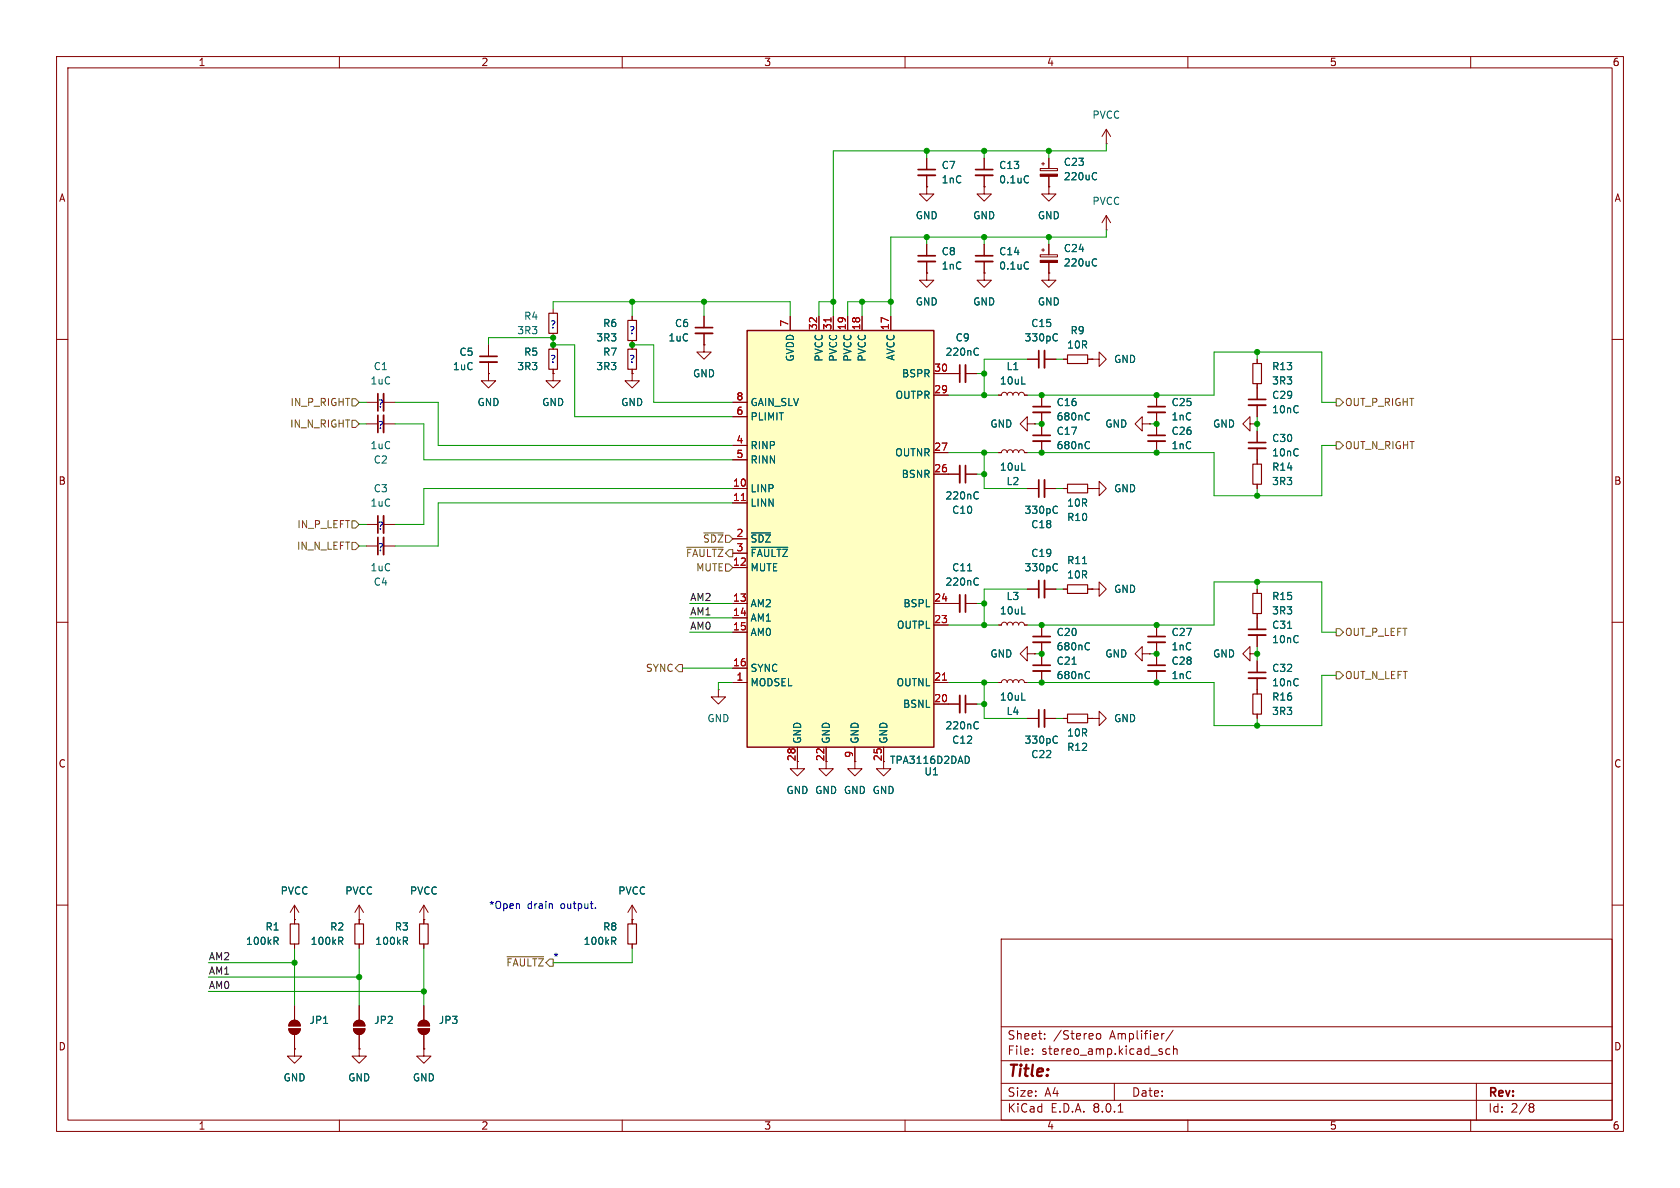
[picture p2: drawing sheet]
<svg xmlns="http://www.w3.org/2000/svg" width="297mm" height="210mm" viewBox="0 0 297 210" stroke-linecap="round" stroke-linejoin="round" font-family="sans-serif">
<g fill="none" stroke="#840000" stroke-width=".18">
<path d="M10 10h277v190h-277zM12 12h273v186h-273zM60 10v2M110 10v2M160 10v2M210 10v2M260 10v2M10 60h2M285 60h2M167.6 66h2.1M170.7 66h2M184.1 74.9v2.1"/>
<path d="M184.1 78v2M201.9 74.9v-1.2l-1.2 1.2 1.2 1.3v-1.3h1.3M203.2 74.9h.1M193 86.4h1.3v-1.3l1.3 1.3-1.3 1.2v-1.2M193 86.4h.1M10 110h2M285 110h2M146 134.6v1.3h1.3l-1.3 1.3-1.2-1.3h1.2M156.2 134.6v1.3h1.3l-1.3 1.3-1.3-1.3h1.3M10 160h2M285 160h2M177 166h108v32h-108z"/>
<path d="M60 198v2M110 198v2M160 198v2M177 194.5h108M177 191.5h108M177 187.5h108M177 181.5h108M182.5 186.3v.1M182.5 185.5v.1M184.7 183.6v.1M184.7 182.8v.1M193.9 182.8l.2-.1 .4 .1 .1 .6-.1 .2-.4 .1-.2-.1z"/>
<path d="M197 191.5v3M197.7 196.6h.8M205.7 182.7h.1M206.8 185.5l-.4-.1-.3 .3v.4l.1 .2h.6M207.4 182.1l-1.3 2M207.5 185.5l.2-.1 .3 .1 .1 .9M207.5 184.9v1.5M210 198v2M260 198v2M261 191.5v6.5M270.6 195.1h.3l.3 .3-.3 .3M270.6 195.7h.3"/>
<path d="M270.9 195.7l.2 .2 .1 .4-.3 .3h-.3"/>
</g>
<path d="M170.7 64.5v3.1M182.6 78h3.1" fill="none" stroke="#840000" stroke-width=".33"/>
<path d="M169.7 64.5v3.1M182.6 77h3.1" fill="none" stroke="#840000" stroke-width=".3"/>
<path d="M172.7 61.5l.3 .2M173 62.7l-.3 .1M192.4 78.1l.2 .1M192.6 79.2l-.2 .1" fill="none" stroke="#006464" stroke-width=".18"/>
<path d="M132.1 58.4h33v73.7h-33z" fill="#ffffc2"/>
<path d="M132.1 58.4h33v73.7h-33z" fill="none" stroke="#840000" stroke-width=".25"/>
<g fill="none" stroke="#840000" stroke-width=".18">
<path d="M163.8 33v1.3h1.3l-1.3 1.3-1.2-1.3h1.2M163.8 33h.1M163.8 27.9v2.1M163.8 31v2M174 33v1.3h1.3l-1.3 1.3-1.3-1.3h1.3M174 33h.1M174 27.9v2.1M174 31v2M183.9 29.8h3v.4h-3zM184.1 29h.6M184.4 28.7v.5M185.4 33v1.3h1.3l-1.3 1.3-1.3-1.3h1.3"/>
<path d="M185.4 33h.1M185.4 27.9v1.9M185.4 31.2v1.8M195.6 25.4h.1M195.6 22.9l-.8 1.2M195.6 22.9v2.5M195.6 38.1v2.5M195.6 22.9l.7 1.2M195.6 38.1l-.8 1.3M195.6 38.1l.7 1.3M97.8 54.6v.8M97.8 58.9v.8"/>
<path d="M111.8 55.9v.7M124.5 55.9v2M124.5 58.9v2.1M139.7 55.9v2.5M144.8 55.9v2.5M147.3 55.9v2.5M149.9 55.9v2.5M152.4 55.9v2.5M157.5 55.9v2.5M163.8 48.3v1.2h1.3l-1.3 1.3-1.2-1.3h1.2M163.8 48.3h.1M163.8 43.2v2"/>
<path d="M163.8 46.2v2.1M174 48.3v1.2h1.3l-1.3 1.3-1.3-1.3h1.3M174 48.3h.1M174 43.2v2M174 46.2v2.1M183.9 45h3v.4h-3zM184.1 44.2h.6M184.4 43.9v.6M185.4 48.3v1.2h1.3l-1.3 1.3-1.3-1.3h1.3M185.4 48.3h.1M185.4 43.2v1.8M185.4 46.4v1.9"/>
<path d="M195.6 40.6h.1M64.8 71.1h2M64.8 74.9h2M67.8 71.1h2M67.8 74.9h2M86.4 66v1.3h-1.3l1.3 1.3 1.2-1.3h-1.2M86.4 66h.1M86.4 61v2M86.4 64v2M97.8 66v1.3h1.3l-1.3 1.3-1.3-1.3h1.3M97.8 66h.1M97.8 61v.7"/>
<path d="M97.8 65.3v.7M111.8 66v1.3h1.2l-1.2 1.3-1.3-1.3h1.3M111.8 66h.1M111.8 60.2v1.5M111.8 65.3v.7M124.5 61v1.2h-1.3l1.3 1.3 1.2-1.3h-1.2M124.5 61h.1M129.5 78.7h2.6M129.5 73.7h2.6M129.5 71.1h2.6M165.1 69.9h2.5M165.1 66h4.6"/>
<path d="M170.7 66h2M176.5 69.9h.5l.2-.4 .3-.2 .4 .2 .2 .4 .1-.4 .4-.2 .3 .2 .2 .4 .1-.4 .4-.2 .3 .2 .2 .4 .1-.4 .4-.2 .4 .2 .1 .4h.5M181.6 74.9v-1.2l-1.3 1.2 1.3 1.3v-1.3h1.3M181.6 63.5h2M182.9 74.9h.1M184.1 69.9v2M184.1 72.9v4.1M184.1 78v2M184.7 63.5h2M188 63.5h.7M192.3 63.5h.7M193 63.5h1.3v1.3l1.3-1.3-1.3-1.3v1.3"/>
<path d="M193 63.5h.1M203.2 74.9h.1M204.5 69.9v2M204.5 72.9v4.1M204.5 78v2M221 74.9v-1.2l-1.3 1.2 1.3 1.3v-1.3h1.2M222.2 74.9h.1M222.2 63.5v.8M222.2 67.8v2.8M222.2 71.6v2.1M222.2 76.2v2M222.2 79.2v2.8"/>
<path d="M64.8 96.5h2M64.8 92.7h2M67.8 96.5h2M67.8 92.7h2M129.5 86.4h2.6M129.5 88.9h2.6M129.5 95.3h2.6M129.5 97.8h2.6M129.5 81.3h2.6M165.1 83.8h4.6M165.1 80h2.5M170.7 83.8h2"/>
<path d="M176.5 80h.5l.2-.3 .3-.2 .4 .2 .2 .3 .1-.3 .4-.2 .3 .2 .2 .3 .1-.3 .4-.2 .3 .2 .2 .3 .1-.3 .4-.2 .4 .2 .1 .3h.5M181.6 86.4h2M184.7 86.4h2M188 86.4h.7M192.3 86.4h.7M193 86.4h.1M222.2 85.6v.8M129.5 100.3h2.6M129.5 106.7h2.6M129.5 109.2h2.6M129.5 111.8h2.6M129.5 118.1h2.6"/>
<path d="M165.1 106.7h4.6M165.1 110.5h2.5M170.7 106.7h2M176.5 110.5h.5l.2-.4 .3-.1 .4 .1 .2 .4 .1-.4 .4-.1 .3 .1 .2 .4 .1-.4 .4-.1 .3 .1 .2 .4 .1-.4 .4-.1 .4 .1 .1 .4h.5M181.6 115.6v-1.3l-1.3 1.3 1.3 1.2v-1.2h1.3M181.6 104.1h2M182.9 115.6h.1M184.1 110.5v2M184.1 113.5v4.1M184.1 118.6v2.1M184.7 104.1h2M188 104.1h.7"/>
<path d="M192.3 104.1h.7M193 104.1h1.3v1.3l1.3-1.3-1.3-1.2v1.2M193 104.1h.1M201.9 115.6v-1.3l-1.2 1.3 1.2 1.2v-1.2h1.3M203.2 115.6h.1M204.5 110.5v2M204.5 113.5v4.1M204.5 118.6v2.1M221 115.6v-1.3l-1.3 1.3 1.3 1.2v-1.2h1.2M222.2 115.6h.1M222.2 104.1v.8M222.2 108.5v2.8"/>
<path d="M222.2 112.3v2M222.2 116.8v2.1M222.2 119.9v2.8M127 121.9v1.3h1.3l-1.3 1.3-1.3-1.3h1.3M127 121.9h.1M129.5 120.7h2.6M141 132.1v3.8h1.2l-1.2 1.3-1.3-1.3h1.3M146 132.1v2.5M151.1 134.6v1.3h1.3l-1.3 1.3-1.2-1.3h1.2M151.1 134.6h.1M151.1 132.1v2.5M156.2 132.1v2.5"/>
<path d="M165.1 120.7h2.5M165.1 124.5h4.6M170.7 124.5h2M176.5 120.7h.5l.2-.4 .3-.2 .4 .2 .2 .4 .1-.4 .4-.2 .3 .2 .2 .4 .1-.4 .4-.2 .3 .2 .2 .4 .1-.4 .4-.2 .4 .2 .1 .4h.5M181.6 127h2M184.7 127h2M188 127h.7M192.3 127h.7M193 127h1.3v-1.3l1.3 1.3-1.3 1.3v-1.3M193 127h.1M222.2 126.2v.8M52.1 162.6h.1"/>
<path d="M52.1 160v3.3M52.1 166.9v.7M52.1 177.8v2.5M52.1 160l-.8 1.3M52.1 160l.7 1.3M63.5 162.6h.1M63.5 160v3.3M63.5 166.9v.7M63.5 177.8v2.5M63.5 160l-.8 1.3M63.5 160l.8 1.3M74.9 162.6h.1"/>
<path d="M74.9 160v3.3M74.9 166.9v.7M74.9 177.8v2.5M74.9 160l-.7 1.3M74.9 160l.8 1.3M111.8 162.6h.1M111.8 160v3.3M111.8 166.9v.7M111.8 160l-.8 1.3M111.8 160l.7 1.3M51.1 181.9h2a1.02 1.02 0 0 1-1 1 1.02 1.02 0 0 1-1-1zM51.3 180.6a1.02 1.02 0 0 1 1.2-.2 1.02 1.02 0 0 1 .6 1h-2z"/>
<path d="M52.1 185.4v1.3h1.2l-1.2 1.3-1.3-1.3h1.3M52.1 185.4h.1M52.1 182.9v2.5M62.5 181.9h2a1.02 1.02 0 0 1-1 1 1.02 1.02 0 0 1-1-1zM62.8 180.6a1.02 1.02 0 0 1 1.1-.2 1.02 1.02 0 0 1 .6 1h-2zM63.5 185.4v1.3h1.3l-1.3 1.3-1.3-1.3h1.3M63.5 185.4h.1M63.5 182.9v2.5M73.9 181.9h2a1.02 1.02 0 0 1-1 1 1.02 1.02 0 0 1-1-1zM74.2 180.6a1.02 1.02 0 0 1 1.1-.2 1.02 1.02 0 0 1 .6 1h-2zM74.9 185.4v1.3h1.3l-1.3 1.3-1.2-1.3h1.2M74.9 185.4h.1"/>
<path d="M74.9 182.9v2.5"/>
</g>
<path d="M146.9 56.2v.7M131.1 88.5h.7M166.6 120.2h.7" fill="none" stroke="#a90000" stroke-width=".18"/>
<g fill="none" stroke="#006464" stroke-width=".18">
<path d="M181.8 31.1v.1M181.8 32.2v.1M193.6 30.5l.3 .1M193.9 31.7l-.3 .1M181.8 46.4h.1M181.8 47.5h.1M186.7 59l.2 .1M193.6 45.8l.3 .1M193.9 46.9l-.3 .1M172.7 61.5l.3 .2M173 62.7l-.3 .1M180.6 67.9h.6"/>
<path d="M186.9 60.1l-.2 .2M192.4 73l.2 .1M192.4 78.1l.2 .1M192.6 74.1l-.2 .1M192.6 79.2l-.2 .1M132.8 94.2h3.5M132.8 96.7h6.5M172.7 86.9l.3 .2M173 88.1l-.3 .1M180.6 83.1h.6M186.7 89.5l.2 .1M186.7 99.6l.2 .2"/>
<path d="M186.9 90.6l-.2 .1M191.4 99.6h.7M171.1 100.9h.7M172.7 102.2l.3 .1M173 103.3l-.3 .1M180.6 108.5h.6M186.9 100.8l-.2 .1M189.5 117.4h.7M192.4 113.6l.2 .1M192.4 118.7l.2 .1M192.6 114.8l-.2 .1M192.6 119.8l-.2 .2"/>
<path d="M227.6 111.1h.7M171.1 133.7l.3 .5-.3 .7M172.7 127.6l.3 .1M173 128.7l-.3 .1M180.6 123.8h.6M186.7 130.1l.2 .1M186.9 131.3l-.2 .1M48.8 166.3l.4 .6M48.9 165.7l.3 .2-.1 .3-.2 .1M60.2 166.3l.4 .6M60.4 165.7l.2 .2-.1 .3-.1 .1M71.6 166.3l.4 .6"/>
<path d="M71.8 165.7l.2 .2v.3l-.2 .1M108.4 166.3l.5 .6M108.6 165.7l.3 .2-.1 .3-.2 .1"/>
</g>
<g fill="#840000" stroke="#840000" stroke-width=".18">
<path d="M73.9 181.9h2a1.02 1.02 0 0 1-1 1 1.02 1.02 0 0 1-1-1z"/>
<path d="M74.2 180.6a1.02 1.02 0 0 1 1.1-.2 1.02 1.02 0 0 1 .6 1h-2z"/>
<path d="M62.5 181.9h2a1.02 1.02 0 0 1-1 1 1.02 1.02 0 0 1-1-1z"/>
<path d="M62.8 180.6a1.02 1.02 0 0 1 1.1-.2 1.02 1.02 0 0 1 .6 1h-2z"/>
<path d="M183.9 30.8h3v.4h-3z"/>
<path d="M183.9 46h3v.4h-3z"/>
<path d="M51.1 181.9h2a1.02 1.02 0 0 1-1 1 1.02 1.02 0 0 1-1-1z"/>
<path d="M51.3 180.6a1.02 1.02 0 0 1 1.2-.2 1.02 1.02 0 0 1 .6 1h-2z"/>
</g>
<g fill="none" stroke="#840000" stroke-width=".33">
<path d="M162.3 31h3.1M172.5 31h3M122.9 58.9h3.1M162.3 46.2h3.1M172.5 46.2h3M67.8 69.6v3M67.8 73.4v3.1M84.8 64h3.1M182.6 72.9h3.1M184.7 62v3M202.9 72.9h3.1M202.9 78h3.1"/>
<path d="M220.7 71.6h3.1M220.7 79.2h3.1M67.8 91.2v3M67.8 95v3M169.7 82.3v3M184.7 84.8v3.1M169.7 105.2v3M182.6 113.5h3.1M182.6 118.6h3.1M184.7 102.6v3.1M202.9 113.5h3.1M202.9 118.6h3.1"/>
<path d="M220.7 112.3h3.1M220.7 119.9h3.1M169.7 122.9v3.1M184.7 125.5v3"/>
</g>
<g fill="none" stroke="#840000" stroke-width=".3">
<path d="M162.3 30h3.1M172.5 30h3M122.9 57.9h3.1M162.3 45.2h3.1M172.5 45.2h3M66.8 69.6v3M66.8 73.4v3.1M84.8 63h3.1M182.6 71.9h3.1M183.6 62v3M202.9 71.9h3.1M202.9 77h3.1"/>
<path d="M220.7 70.6h3.1M220.7 78.2h3.1M66.8 91.2v3M66.8 95v3M170.7 82.3v3M183.6 84.8v3.1M170.7 105.2v3M182.6 112.5h3.1M182.6 117.6h3.1M183.6 102.6v3.1M202.9 112.5h3.1M202.9 117.6h3.1"/>
<path d="M220.7 111.3h3.1M220.7 118.9h3.1M170.7 122.9v3.1M183.6 125.5v3"/>
</g>
<g fill="none" stroke="#840000" stroke-width=".2">
<path d="M97 55.4h1.6v3.5h-1.6zM111 56.6h1.5v3.6h-1.5zM97 61.7h1.6v3.6h-1.6zM111 61.7h1.5v3.6h-1.5zM188.7 62.7h3.6v1.6h-3.6zM221.5 64.3h1.5v3.5h-1.5zM188.7 85.6h3.6v1.5h-3.6zM221.5 82h1.5v3.6h-1.5zM188.7 103.4h3.6v1.5h-3.6zM221.5 104.9h1.5v3.6h-1.5zM188.7 126.2h3.6v1.6h-3.6zM221.5 122.7h1.5v3.5h-1.5z"/>
<path d="M51.3 163.3h1.5v3.6h-1.5zM62.7 163.3h1.6v3.6h-1.6zM74.2 163.3h1.5v3.6h-1.5zM111 163.3h1.5v3.6h-1.5z"/>
</g>
<g fill="none" stroke="#725600" stroke-width=".18">
<path d="M62.2 70.5h.7l.6 .6-.6 .7h-.7zM62.2 74.3h.7l.6 .6-.6 .7h-.7zM236.2 78.1h.7l.6 .6-.6 .7h-.7zM236.2 70.5h.7l.6 .6-.6 .7h-.7zM62.2 92.1h.7l.6 .6-.6 .6h-.7zM62.2 95.9h.7l.6 .6-.6 .7h-.7zM121.4 96.7h6.5M124.4 94.2h3.5M128.3 99.7h.6l.6 .6-.6 .7h-.6zM120 117.5h.6v1.2h-.6l-.6-.6zM236.2 111.1h.7l.6 .7-.6 .6h-.7zM236.2 118.7h.7l.6 .7-.6 .6h-.7z"/>
<path d="M89.6 169.1h6.5"/>
</g>
<path d="M105.3 160.5v.1" fill="none" stroke="#0000c2" stroke-width=".18"/>
<g fill="none" stroke="#009600" stroke-width=".18">
<path d="M163.8 26.7v1.2M174 26.7v1.2M185.4 26.7v1.2M195.6 25.4v1.3h-48.3v29.2M97.8 54.6v-1.3h41.9v2.6M111.8 53.3v2.6M124.5 53.3v2.6M147.3 53.3h-2.5v2.6M152.4 53.3v2.6M157.5 53.3h-7.6v2.6M163.8 41.9v1.3M174 41.9v1.3"/>
<path d="M185.4 41.9v1.3M195.6 40.6v1.3h-38.1v14M63.5 71.1h1.3M63.5 74.9h1.3M69.8 71.1h7.7v7.6h52M69.8 74.9h5.1v6.4h54.6M86.4 61v-1.3h11.4v1.3h3.8v12.7h27.9M111.8 61h3.8v10.1h13.9M167.6 69.9h8.9M172.7 66h1.3M181.6 63.5h-7.6v6.4M181.6 69.9h33v-7.7h19.1v8.9h2.5"/>
<path d="M182.9 74.9h1.2M186.7 63.5h1.3M203.2 74.9h1.3M222.2 62.2v1.3M222.2 73.7v2.5M236.2 78.7h-2.5v8.9h-19.1v-7.6h-33M63.5 96.5h1.3M63.5 92.7h1.3M129.5 88.9h-52v7.6h-7.7M129.5 86.4h-54.6v6.3h-5.1M167.6 80h8.9M172.7 83.8h1.3"/>
<path d="M174 80v6.4h7.6M186.7 86.4h1.3M222.2 86.4v1.2M120.6 118.1h8.9M121.9 106.7h7.6M121.9 109.2h7.6M121.9 111.8h7.6M167.6 110.5h8.9M172.7 106.7h1.3M181.6 104.1h-7.6v6.4M181.6 110.5h33v-7.6h19.1v8.9h2.5M182.9 115.6h1.2"/>
<path d="M186.7 104.1h1.3M203.2 115.6h1.3M222.2 102.9v1.2M222.2 114.3v2.5M236.2 119.4h-2.5v8.9h-19.1v-7.6h-33M129.5 120.7h-2.5v1.2M167.6 120.7h8.9M172.7 124.5h1.3M174 120.7v6.3h7.6M186.7 127h1.3M222.2 127v1.3M36.8 170.2h15.3"/>
<path d="M36.8 172.7h26.7M36.8 175.3h38.1M52.1 167.6v10.2M63.5 167.6v10.2M74.9 167.6v10.2M111.8 167.6v2.6h-14"/>
</g>
<g fill="#009600" stroke="#009600" stroke-width=".18">
<circle cx="184.1" cy="74.9" r=".46"/>
<circle cx="204.5" cy="74.9" r=".46"/>
<circle cx="184.1" cy="115.6" r=".46"/>
<circle cx="184.1" cy="110.5" r=".46"/>
<circle cx="174" cy="120.7" r=".46"/>
<circle cx="174" cy="124.5" r=".46"/>
<circle cx="174" cy="106.7" r=".46"/>
<circle cx="174" cy="110.5" r=".46"/>
<circle cx="184.1" cy="120.7" r=".46"/>
<circle cx="204.5" cy="69.9" r=".46"/>
<circle cx="222.2" cy="62.2" r=".46"/>
<circle cx="204.5" cy="80" r=".46"/>
<circle cx="222.2" cy="74.9" r=".46"/>
<circle cx="222.2" cy="87.6" r=".46"/>
<circle cx="174" cy="41.9" r=".46"/>
<circle cx="185.4" cy="26.7" r=".46"/>
<circle cx="185.4" cy="41.9" r=".46"/>
<circle cx="174" cy="26.7" r=".46"/>
<circle cx="163.8" cy="26.7" r=".46"/>
<circle cx="222.2" cy="115.6" r=".46"/>
<circle cx="222.2" cy="102.9" r=".46"/>
<circle cx="222.2" cy="128.3" r=".46"/>
<circle cx="204.5" cy="115.6" r=".46"/>
<circle cx="204.5" cy="120.7" r=".46"/>
<circle cx="204.5" cy="110.5" r=".46"/>
<circle cx="124.5" cy="53.3" r=".46"/>
<circle cx="111.8" cy="53.3" r=".46"/>
<circle cx="174" cy="69.9" r=".46"/>
<circle cx="174" cy="66" r=".46"/>
<circle cx="174" cy="83.8" r=".46"/>
<circle cx="174" cy="80" r=".46"/>
<circle cx="184.1" cy="80" r=".46"/>
<circle cx="184.1" cy="69.9" r=".46"/>
<circle cx="163.8" cy="41.9" r=".46"/>
<circle cx="152.4" cy="53.3" r=".46"/>
<circle cx="157.5" cy="53.3" r=".46"/>
<circle cx="147.3" cy="53.3" r=".46"/>
<circle cx="97.8" cy="61" r=".46"/>
<circle cx="74.9" cy="175.3" r=".46"/>
<circle cx="63.5" cy="172.7" r=".46"/>
<circle cx="52.1" cy="170.2" r=".46"/>
<circle cx="111.8" cy="61" r=".46"/>
<circle cx="97.8" cy="59.7" r=".46"/>
</g>
<text font-size="2.8" fill="#840000" x="178" y="190.9">Title:</text>
<g font-size="2.1" fill="#840000">
<text x="178" y="184">Sheet:</text>
<text x="186.2" y="184">/Stereo</text>
<text x="196.2" y="184">Amplifier/</text>
<text x="178" y="186.7">File:</text>
<text x="184.1" y="186.7">stereo_amp.kicad_sch</text>
<text x="178" y="196.9">KiCad</text>
<text x="178" y="194.1">Size:</text>
<text x="184.7" y="194.1">A4</text>
<text x="185.7" y="196.9">E.D.A.</text>
<text x="193.3" y="196.9">8.0.1</text>
<text x="200" y="194.1">Date:</text>
<text x="263" y="194.3">Rev:</text>
<text x="263" y="196.9">Id:</text>
<text x="267.1" y="196.9">2/8</text>
</g>
<g font-size="1.8" fill="#840000">
<text x="35" y="11.9">1</text>
<text x="85" y="11.9">2</text>
<text x="135" y="11.9">3</text>
<text x="185" y="11.9">4</text>
<text x="235" y="11.9">5</text>
<text x="285" y="11.9">6</text>
<text x="10.3" y="35.9">A</text>
<text x="285.3" y="35.9">A</text>
<text x="10.3" y="85.9">B</text>
<text x="285.3" y="85.9">B</text>
<text x="10.3" y="135.9">C</text>
<text x="140.7" y="134.7" transform="rotate(-90 140.7 134.7)">28</text>
<text x="285.3" y="135.9">C</text>
<text x="10.3" y="185.9">D</text>
<text x="285.3" y="185.9">D</text>
<text x="35" y="199.9">1</text>
<text x="85" y="199.9">2</text>
<text x="135" y="199.9">3</text>
<text x="185" y="199.9">4</text>
<text x="235" y="199.9">5</text>
<text x="285" y="199.9">6</text>
</g>
<g font-size="1.8" fill="#006464">
<text x="193" y="21.2">PVCC</text>
<text x="188" y="29.5">C23</text>
<text x="166.4" y="30.1">C7</text>
<text x="166.4" y="32.6">1nC</text>
<text x="176.5" y="30.1">C13</text>
<text x="176.5" y="32.6">0.1uC</text>
<text x="188" y="32.1">220uC</text>
<text x="161.8" y="39">GND</text>
<text x="172" y="39">GND</text>
<text x="183.4" y="39">GND</text>
<text x="193" y="36.4">PVCC</text>
<text x="166.4" y="45.3">C8</text>
<text x="166.4" y="47.9">1nC</text>
<text x="176.5" y="45.3">C14</text>
<text x="176.5" y="47.9">0.1uC</text>
<text x="188" y="47.3">220uC</text>
<text x="188" y="44.8">C24</text>
<text x="91.3" y="59.3">3R3</text>
<text x="92.6" y="56.7">R4</text>
<text x="106.5" y="58">R6</text>
<text x="119.2" y="58">C6</text>
<text x="161.8" y="54.2">GND</text>
<text x="172" y="54.2">GND</text>
<text x="182.2" y="58">C15</text>
<text x="183.4" y="54.2">GND</text>
<text x="189.2" y="59.3">R9</text>
<text x="66" y="65.6">C1</text>
<text x="80" y="65.6">1uC</text>
<text x="81.1" y="63.1">C5</text>
<text x="91.3" y="65.6">3R3</text>
<text x="92.6" y="63.1">R5</text>
<text x="105.3" y="60.6">3R3</text>
<text x="105.3" y="65.6">3R3</text>
<text x="106.5" y="63.1">R7</text>
<text x="118.1" y="60.6">1uC</text>
<text x="140.6" y="64" transform="rotate(-90 140.6 64)">GVDD</text>
<text x="145.6" y="64" transform="rotate(-90 145.6 64)">PVCC</text>
<text x="148.2" y="64" transform="rotate(-90 148.2 64)">PVCC</text>
<text x="150.7" y="64" transform="rotate(-90 150.7 64)">PVCC</text>
<text x="153.3" y="64" transform="rotate(-90 153.3 64)">PVCC</text>
<text x="158.3" y="63.8" transform="rotate(-90 158.3 63.8)">AVCC</text>
<text x="167.1" y="63.1">220nC</text>
<text x="168.8" y="60.6">C9</text>
<text x="177.8" y="65.6">L1</text>
<text x="181" y="60.6">330pC</text>
<text x="188.6" y="61.8">10R</text>
<text x="196.9" y="64.4">GND</text>
<text x="224.8" y="65.6">R13</text>
<text x="65.4" y="68.2">1uC</text>
<text x="84.3" y="72">GND</text>
<text x="95.8" y="72">GND</text>
<text x="109.7" y="72">GND</text>
<text x="122.4" y="66.9">GND</text>
<text x="132.6" y="72">GAIN_SLV</text>
<text x="158.2" y="70.7">OUTPR</text>
<text x="159.4" y="66.9">BSPR</text>
<text x="176.7" y="68.2">10uL</text>
<text x="186.7" y="72">C16</text>
<text x="207" y="72">C25</text>
<text x="224.8" y="68.2">3R3</text>
<text x="224.8" y="70.7">C29</text>
<text x="132.6" y="74.5">PLIMIT</text>
<text x="175" y="75.8">GND</text>
<text x="186.7" y="74.5">680nC</text>
<text x="186.7" y="77.1">C17</text>
<text x="195.3" y="75.8">GND</text>
<text x="207" y="74.5">1nC</text>
<text x="207" y="77.1">C26</text>
<text x="214.4" y="75.8">GND</text>
<text x="224.8" y="73.3">10nC</text>
<text x="65.4" y="79.6">1uC</text>
<text x="66" y="82.1">C2</text>
<text x="132.6" y="79.6">RINP</text>
<text x="132.6" y="82.1">RINN</text>
<text x="158.2" y="80.9">OUTNR</text>
<text x="176.7" y="83.4">10uL</text>
<text x="186.7" y="79.6">680nC</text>
<text x="207" y="79.6">1nC</text>
<text x="224.8" y="83.4">R14</text>
<text x="224.8" y="78.3">C30</text>
<text x="224.8" y="80.9">10nC</text>
<text x="65.4" y="89.8">1uC</text>
<text x="66" y="87.2">C3</text>
<text x="132.6" y="87.2">LINP</text>
<text x="132.6" y="89.8">LINN</text>
<text x="159.3" y="84.7">BSNR</text>
<text x="167" y="88.5">220nC</text>
<text x="177.8" y="86">L2</text>
<text x="188.6" y="89.8">10R</text>
<text x="196.9" y="87.2">GND</text>
<text x="224.8" y="86">3R3</text>
<text x="168.2" y="91">C10</text>
<text x="181" y="91">330pC</text>
<text x="182.2" y="93.6">C18</text>
<text x="188.6" y="92.3">R10</text>
<text x="65.4" y="101.2">1uC</text>
<text x="132.6" y="101.2">MUTE</text>
<text x="132.6" y="96.1">~{SDZ}</text>
<text x="132.6" y="98.7">~{FAULTZ}</text>
<text x="168.2" y="101.2">C11</text>
<text x="181" y="101.2">330pC</text>
<text x="182.2" y="98.7">C19</text>
<text x="188.6" y="99.9">R11</text>
<text x="66" y="103.7">C4</text>
<text x="132.6" y="107.5">AM2</text>
<text x="159.6" y="107.5">BSPL</text>
<text x="167" y="103.7">220nC</text>
<text x="177.8" y="106.3">L3</text>
<text x="188.6" y="102.5">10R</text>
<text x="196.9" y="105">GND</text>
<text x="224.8" y="106.3">R15</text>
<text x="132.6" y="110.1">AM1</text>
<text x="132.6" y="112.6">AM0</text>
<text x="158.5" y="111.4">OUTPL</text>
<text x="176.7" y="108.8">10uL</text>
<text x="186.7" y="112.6">C20</text>
<text x="207" y="112.6">C27</text>
<text x="224.8" y="111.4">C31</text>
<text x="224.8" y="113.9">10nC</text>
<text x="224.8" y="108.8">3R3</text>
<text x="132.6" y="119">SYNC</text>
<text x="175" y="116.4">GND</text>
<text x="186.7" y="115.2">680nC</text>
<text x="186.7" y="117.7">C21</text>
<text x="195.3" y="116.4">GND</text>
<text x="207" y="115.2">1nC</text>
<text x="207" y="117.7">C28</text>
<text x="214.4" y="116.4">GND</text>
<text x="224.8" y="119">C32</text>
<text x="132.6" y="121.5">MODSEL</text>
<text x="158.4" y="121.5">OUTNL</text>
<text x="159.6" y="125.3">BSNL</text>
<text x="176.7" y="124.1">10uL</text>
<text x="186.7" y="120.2">680nC</text>
<text x="207" y="120.2">1nC</text>
<text x="224.8" y="121.5">10nC</text>
<text x="224.8" y="124.1">R16</text>
<text x="125" y="127.9">GND</text>
<text x="141.8" y="131.6" transform="rotate(-90 141.8 131.6)">GND</text>
<text x="146.9" y="131.6" transform="rotate(-90 146.9 131.6)">GND</text>
<text x="152" y="131.6" transform="rotate(-90 152 131.6)">GND</text>
<text x="157.1" y="131.6" transform="rotate(-90 157.1 131.6)">GND</text>
<text x="167" y="129.1">220nC</text>
<text x="168.2" y="131.7">C12</text>
<text x="177.8" y="126.6">L4</text>
<text x="181" y="131.7">330pC</text>
<text x="188.6" y="130.4">10R</text>
<text x="196.9" y="127.9">GND</text>
<text x="224.8" y="126.6">3R3</text>
<text x="157.2" y="135.2">TPA3116D2DAD</text>
<text x="163.3" y="137.3">U1</text>
<text x="182.2" y="134.2">C22</text>
<text x="188.6" y="132.9">R12</text>
<text x="138.9" y="140.6">GND GND GND GND</text>
<text x="49.5" y="158.3">PVCC</text>
<text x="60.9" y="158.3">PVCC</text>
<text x="72.4" y="158.3">PVCC</text>
<text x="109.2" y="158.3">PVCC</text>
<text x="43.4" y="167.2">100kR</text>
<text x="46.8" y="164.7">R1</text>
<text x="54.8" y="167.2">100kR</text>
<text x="58.3" y="164.7">R2</text>
<text x="66.3" y="167.2">100kR</text>
<text x="69.7" y="164.7">R3</text>
<text x="103.1" y="167.2">100kR</text>
<text x="106.5" y="164.7">R8</text>
<text x="54.6" y="181.2">JP1</text>
<text x="66" y="181.2">JP2</text>
<text x="77.5" y="181.2">JP3</text>
<text x="50" y="191.4">GND</text>
<text x="61.5" y="191.4">GND</text>
<text x="72.9" y="191.4">GND</text>
</g>
<g font-size="1.8" fill="#0000c2">
<text x="97.1" y="58.3">?</text>
<text x="111.1" y="59.3">?</text>
<text x="97.1" y="64.4">?</text>
<text x="111.1" y="64.4">?</text>
<text x="66.7" y="72.2">?</text>
<text x="66.7" y="76.1">?</text>
<text x="66.7" y="93.8">?</text>
<text x="66.7" y="97.6">?</text>
<text x="86.4" y="160.9">*Open</text>
<text x="93.2" y="160.9">drain</text>
<text x="99.2" y="160.9">output.</text>
<text x="97.7" y="170">*</text>
</g>
<g font-size="1.8" fill="#a90000">
<text x="139.4" y="57.9" transform="rotate(-90 139.4 57.9)">7</text>
<text x="144.5" y="58.5" transform="rotate(-90 144.5 58.5)">32</text>
<text x="147.1" y="58.5" transform="rotate(-90 147.1 58.5)">31</text>
<text x="149.6" y="58.5" transform="rotate(-90 149.6 58.5)">19</text>
<text x="152.1" y="58.5" transform="rotate(-90 152.1 58.5)">18</text>
<text x="157.2" y="58.5" transform="rotate(-90 157.2 58.5)">17</text>
<text x="165.1" y="65.8">30</text>
<text x="130.1" y="70.9">8</text>
<text x="165.1" y="69.6">29</text>
<text x="130.1" y="73.4">6</text>
<text x="130.1" y="78.5">4</text>
<text x="130.1" y="81">5</text>
<text x="165.1" y="83.6">26</text>
<text x="165.1" y="79.8">27</text>
<text x="129.5" y="86.1">10</text>
<text x="129.5" y="88.6">11</text>
<text x="130.1" y="95">2</text>
<text x="129.5" y="100.1">12</text>
<text x="130.1" y="97.5">3</text>
<text x="129.5" y="106.4">13</text>
<text x="165.1" y="106.4">24</text>
<text x="129.5" y="109">14</text>
<text x="129.5" y="111.5">15</text>
<text x="165.1" y="110.2">23</text>
<text x="129.5" y="117.9">16</text>
<text x="130.1" y="120.4">1</text>
<text x="165.1" y="124.2">20</text>
<text x="165.1" y="120.4">21</text>
<text x="145.8" y="134.7" transform="rotate(-90 145.8 134.7)">22</text>
<text x="150.9" y="134.1" transform="rotate(-90 150.9 134.1)">9</text>
<text x="156" y="134.7" transform="rotate(-90 156 134.7)">25</text>
</g>
<g font-size="1.8" fill="#725600">
<text x="51.3" y="72">IN_P_RIGHT</text>
<text x="237.7" y="72">OUT_P_RIGHT</text>
<text x="51.2" y="75.8">IN_N_RIGHT</text>
<text x="237.7" y="79.6">OUT_N_RIGHT</text>
<text x="52.5" y="93.6">IN_P_LEFT</text>
<text x="52.4" y="97.4">IN_N_LEFT</text>
<text x="121.2" y="98.7">~{FAULTZ}</text>
<text x="123" y="101.2">MUTE</text>
<text x="124.2" y="96.1">~{SDZ}</text>
<text x="237.7" y="112.6">OUT_P_LEFT</text>
<text x="114.1" y="119">SYNC</text>
<text x="237.7" y="120.2">OUT_N_LEFT</text>
<text x="89.4" y="171">~{FAULTZ}</text>
</g>
<g font-size="1.8" fill="#0f0f0f">
<text x="121.9" y="106.3">AM2</text>
<text x="121.9" y="111.4">AM0</text>
<text x="121.9" y="108.9">AM1</text>
<text x="36.8" y="169.8">AM2</text>
<text x="36.8" y="172.4">AM1</text>
<text x="36.8" y="174.9">AM0</text>
</g>
</svg>
